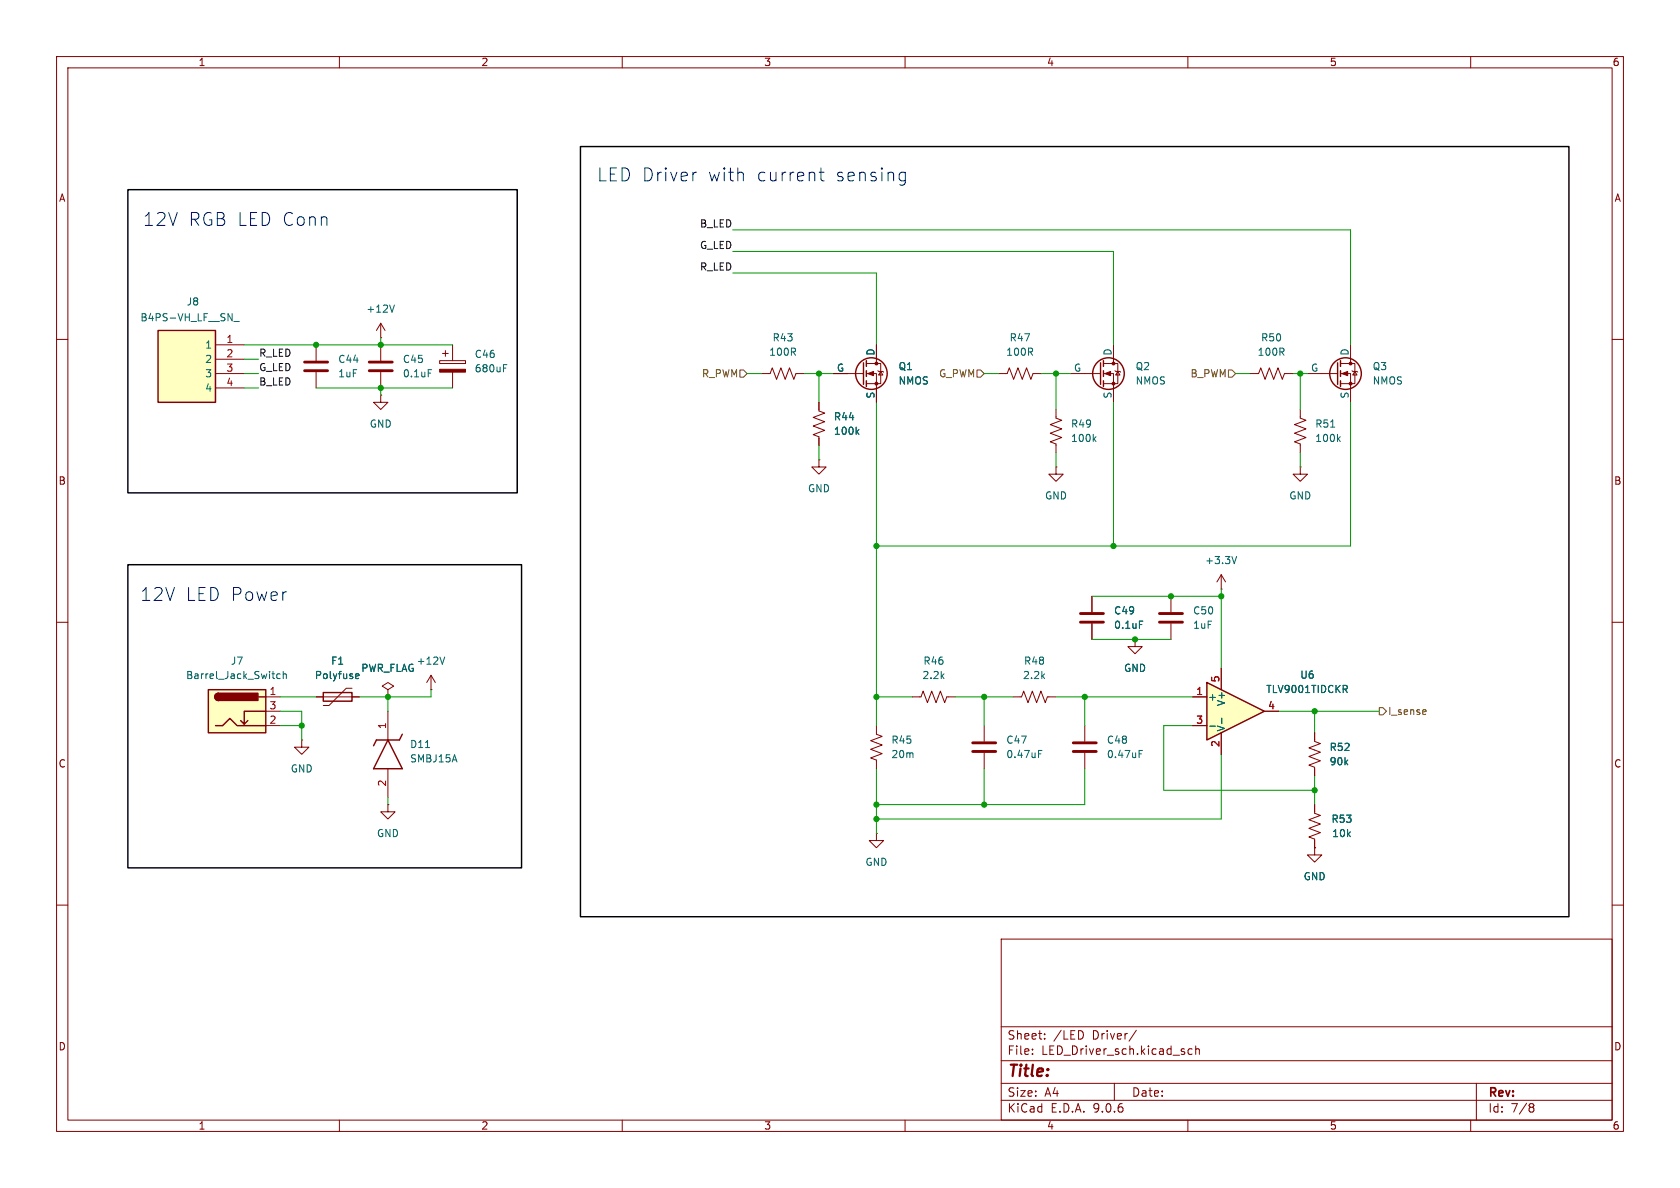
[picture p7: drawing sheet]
<svg xmlns="http://www.w3.org/2000/svg" width="297mm" height="210mm" viewBox="0 0 297 210" stroke-linecap="round" stroke-linejoin="round" font-family="sans-serif">
<g fill="none" stroke="#840000" stroke-width=".18">
<path d="M10 10h277v190h-277zM12 12h273v186h-273zM60 10v2M110 10v2M160 10v2M210 10v2M260 10v2M10 60h2M134.6 66h1.5l.4-1 .8 2.1 .7-2.1 .8 2.1 .8-2.1 .7 2.1 .4-1.1h1.5M285 60h2M10 110h2M285 110h2"/>
<path d="M10 160h2M177 166h108v32h-108zM285 160h2M60 198v2M110 198v2M160 198v2M177 194.5h108M177 191.5h108M177 187.5h108M177 181.5h108M182.5 186.3v.1M182.5 185.5v.1"/>
<path d="M184.7 183.6v.1M184.7 182.8v.1M191.5 182.6v.7M197 191.5v3M200.9 182.1l-1.3 2M210 198v2M210.7 185.5l-.4-.1-.3 .3v.4l.2 .2h.5M211.4 185.5l.2-.1 .4 .1v.9M211.4 184.9v1.5M260 198v2M261 191.5v6.5M270.6 195.1l.4 .1 .2 .2-.3 .3"/>
<path d="M270.6 195.7h.3M270.9 195.7l.2 .2 .1 .4-.2 .2-.4 .1"/>
</g>
<path d="M27.9 58.4h10.2v12.7h-10.2z" fill="#ffffc2"/>
<g fill="none" stroke="#840000" stroke-width=".25">
<path d="M27.9 58.4h10.2v12.7h-10.2zM152.7 64.1v3.8M153.2 63.8v1M153.2 65.5v1M153.2 67.3v1"/>
<circle cx="154.1" cy="66" r="2.79"/>
</g>
<g fill="none" stroke="#840000" stroke-width=".18">
<path d="M38.1 61h5.1M38.1 63.5h5.1M38.1 66h5.1M38.1 68.6h5.1M55.9 61v2.8M55.9 65.8v2.8M144.8 71.1v1.5l1 .4-2 .8 2 .7-2 .8 2 .8-2 .7 1 .4v1.5M147.3 66h5.4M153.2 64.3h2.5v3.5h-2.5M153.2 66h1.7v5.1M154.9 61v3.3M155.2 65.5l.1 .2h.8l.1 .1"/>
<path d="M155.7 65.7l.4 .6h-.8zM176.5 66h1.6l.3-1 .8 2.1 .8-2.1 .7 2.1 .8-2.1 .7 2.1 .4-1.1h1.5M186.7 72.4v1.5l1 .4-2 .8 2 .7-2 .8 2 .7-2 .8 1 .4v1.5M229.9 72.4v1.5l1 .4-2 .8 2 .7-2 .8 2 .7-2 .8 1 .4v1.5M144.8 81.3v1.3h1.2l-1.2 1.2-1.3-1.2h1.3M144.8 81.3h.1M186.7 82.6v1.2h1.3l-1.3 1.3-1.3-1.3h1.3M186.7 82.6h.1M154.9 128.3v1.5l1.1 .4-2.1 .7 2.1 .8-2.1 .8 2.1 .7-2.1 .8 1 .4v1.5M161.3 123.2h1.5l.4-1 .8 2 .7-2 .8 2 .7-2 .8 2 .4-1h1.5M174 128.3v2.8M174 133.1v2.8"/>
<path d="M179.1 123.2h1.5l.4-1 .7 2 .8-2 .8 2 .7-2 .8 2 .4-1h1.5M154.9 147.3v1.3h1.3l-1.3 1.3-1.2-1.3h1.2M154.9 147.3h.1M232.4 142.2v1.6l1 .3-2 .8 2 .8-2 .7 2 .8-2 .8 1 .3v1.6M232.4 149.9v1.2h1.3l-1.3 1.3-1.3-1.3h1.3M232.4 149.9h.1"/>
</g>
<path d="M41.3 56.8h1M151.5 76.3l.3 .5M151.8 75.9l-.4 .5M193.4 77.6l.4 .4M193.8 77.2l-.5 .5M235.2 75.5h.8M236.6 77.6l.3 .4M236.9 77.2l-.4 .5M183.6 133.3h.4M183.6 132.7h.6" fill="none" stroke="#006464" stroke-width=".18"/>
<g fill="#840000" stroke="#840000" stroke-width=".18">
<path d="M153.4 66l1-.3v.7z"/>
<circle cx="154.9" cy="64.3" r=".25"/>
<circle cx="154.9" cy="67.8" r=".25"/>
</g>
<path d="M53.8 64h4.1M53.8 65.5h4.1M172 131.3h4M172 132.8h4" fill="none" stroke="#840000" stroke-width=".51"/>
<path d="M213.4 120.7l10.1 5-10.1 5.1z" fill="#ffffc2"/>
<path d="M57.1 122.4h5.1v1.6h-5.1zM68.6 130.8l2.5 5.1h-5.1zM71.1 129.8l-.5 1h-4.1l-.5 1M213.4 120.7l10.1 5-10.1 5.1z" fill="none" stroke="#840000" stroke-width=".25"/>
<g fill="none" stroke="#840000" stroke-width=".18">
<path d="M67.3 69.9v1.2h1.3l-1.3 1.3-1.3-1.3h1.3M67.3 69.9h.1M229.9 82.6v1.2h1.2l-1.2 1.3-1.3-1.3h1.3M229.9 82.6h.1M76.2 119.4l-.8 1.3M76.2 119.4l.8 1.3M76.2 119.4v2.5M215.9 118.1v3.8M53.3 130.8v1.3h1.3l-1.3 1.3-1.2-1.3h1.2M53.3 130.8h.1M55.9 123.2h7.6M62.2 121.7h-1l-3 3h-1.1"/>
<path d="M68.6 121.9l1-.6-1-.6-1 .6 1 .6v1.3M68.6 123.2h.1M68.6 125.7v5.1M68.6 135.9v5.1M76.2 121.9h.1M210.8 123.2h2.6M210.8 128.3h2.6M215.9 129.5v3.9M223.5 125.7h2.6M232.4 129.5v1.6l1 .3-2 .8 2 .8-2 .7 2 .8-2 .8 1 .3v1.6M68.6 142.2v1.3h1.2l-1.2 1.3-1.3-1.3h1.3M68.6 142.2h.1"/>
</g>
<path d="M62.9 119.8l.1 .2 .4-.1M63.4 119.2l-.4-.1-.1 .2M63.5 119.4l-.6 .1M78.6 116.1l-.4 1.3M75.2 132.2h.7M213.9 128.4h1M216 127v.9M237.8 121.8l.4 .6M237.9 121.2l.3 .2-.1 .3-.2 .1" fill="none" stroke="#006464" stroke-width=".18"/>
<path d="M36.8 121.9h10.2v7.6h-10.2z" fill="#ffffc2"/>
<g fill="none" stroke="#840000" stroke-width=".25">
<path d="M194.6 64.1v3.8M195.1 63.8v1M195.1 65.5v1M195.1 67.3v1M236.5 64.1v3.8M237 63.8v1M237 65.5v1M237 67.3v1M36.8 121.9h10.2v7.6h-10.2zM38.1 128.3h1.3l1.2-1.3 1.3 1.3h5.1M38.6 122.6a.64 .64 0 0 0-.6 .6 .64 .64 0 0 0 .6 .6M43.8 127.4l-.6 .6"/>
<path d="M45.7 123.2h1.3M47 125.7h-3.8v2.3l-.7-.6"/>
<circle cx="196" cy="66" r="2.79"/>
<circle cx="237.9" cy="66" r="2.79"/>
</g>
<g fill="#840000" stroke="#840000" stroke-width=".25">
<path d="M38.2 122.7l.4-.1v1.2a.63 .63 0 0 1-.6-.4 .63 .63 0 0 1 .2-.7z"/>
<path d="M38.6 122.6h7v1.2h-7z"/>
</g>
<g fill="none" stroke="#840000" stroke-width=".18">
<path d="M67.3 59.7h.1M67.3 57.2l-.8 1.2M67.3 57.2l.8 1.2M67.3 57.2v2.5M67.3 61v2.8M67.3 65.8v2.8M77.7 63.8h4.6v.5h-4.6zM78.2 62.5h1M78.7 62v1M80 61v2.8M80 65.8v2.8M144.8 71.1v1.3"/>
<path d="M144.8 77.5v1.2M147.3 66h2.6M154.9 61v2.5M154.9 68.6v2.5M189.2 66h5.4M195.1 64.3h2.5v3.5h-2.5M195.1 66h1.7v5.1M196.8 61v3.3M197.1 65.5l.1 .2h.8l.1 .1M197.6 65.7l.4 .6h-.8zM221 66h1.5l.4-1 .7 2.1 .8-2.1 .8 2.1 .7-2.1 .8 2.1 .4-1.1h1.5M231.1 66h5.4"/>
<path d="M237 64.3h2.5v3.5h-2.5M237 66h1.8v5.1M238.8 61v3.3M239 65.5l.1 .2h.8l.1 .1M239.5 65.7l.4 .6h-.8zM193 105.4v2.8M193 110.2v2.8M200.7 113v1.3h1.2l-1.2 1.3-1.3-1.3h1.3M200.7 113h.1M207 105.4v2.8M207 110.2v2.8M215.9 104.1h.1"/>
<path d="M215.9 101.6l-.8 1.3M215.9 101.6l.8 1.3M215.9 101.6v2.5M215.9 118.1v3.8M47 123.2h2.5M47 125.7h2.5M47 128.3h2.5M55.9 123.2h1.2M62.2 123.2h1.3M68.6 123.2h.1M191.8 128.3v2.8M191.8 133.1v2.8"/>
<path d="M210.8 123.2h2.6M210.8 128.3h2.6M215.9 129.5v3.9M223.5 125.7h2.6M232.4 129.5v1.3M232.4 135.9v1.3M232.4 149.9h.1M232.4 142.2v1.3M232.4 148.6v1.3"/>
</g>
<g fill="none" stroke="#006464" stroke-width=".18">
<path d="M69.7 53.9l-.4 1.3M75.7 65.3h.6M89 65.1h.4M89 64.5h.6M151.5 76.3l.3 .5M151.8 75.9l-.4 .5M218.6 98.4l-.4 1.2M49.5 119.2l-.3-.1-.3 .3 .1 .5h.5M50.1 119.2l.2-.1 .3 .1v.8M50.1 118.7v1.3M62.9 119.8l.1 .2 .4-.1M63.4 119.2l-.4-.1-.1 .2"/>
<path d="M63.5 119.4l-.6 .1M201.4 109.8h.6M201.4 133.3h.4M201.4 132.7h.6M213.9 128.4h1M216 127v.9M237.8 121.8l.4 .6M237.9 121.2l.3 .2-.1 .3-.2 .1"/>
</g>
<g fill="#840000" stroke="#840000" stroke-width=".18">
<path d="M77.7 65.3h4.6v.5h-4.6z"/>
<path d="M195.3 66l1-.3v.7z"/>
<path d="M237.2 66l1.1-.3v.7z"/>
<circle cx="196.8" cy="64.3" r=".25"/>
<circle cx="196.8" cy="67.8" r=".25"/>
<circle cx="238.8" cy="64.3" r=".25"/>
<circle cx="238.8" cy="67.8" r=".25"/>
</g>
<path d="M65.3 64h4M65.3 65.5h4M191 108.5h4.1M191 110h4.1M205 108.5h4M205 110h4M189.7 132.8h4.1M189.7 131.3h4.1" fill="none" stroke="#840000" stroke-width=".51"/>
<path d="M130.8 65.4h.6l.7 .6-.7 .7h-.6zM172.7 65.4h.7l.6 .6-.6 .7h-.7zM217.2 65.4h.6l.6 .6-.6 .7h-.6zM243.8 125.1h.7l.6 .6-.6 .7h-.7zM251.9 125.5l.2 .3-.6 .1M252.1 126.2l-.2 .1" fill="none" stroke="#725600" stroke-width=".18"/>
<g fill="none" stroke="#009600" stroke-width=".18">
<path d="M67.3 59.7v1.3M129.5 40.6h109.3v20.4M129.5 48.3h25.4v12.7M129.5 44.5h67.3v16.5M43.2 66h2.5M43.2 61h36.8M43.2 68.6h2.5M43.2 63.5h2.5M55.9 68.6h24.1M67.3 68.6v1.3M132.1 66h2.5M142.2 66h5.1"/>
<path d="M144.8 66v5.1M144.8 78.7v2.6M154.9 71.1v57.2M174 66h2.5M184.1 66h5.1M186.7 66v6.4M196.8 71.1v25.4M218.4 66h2.6M228.6 66h2.5M229.9 66v6.4M238.8 71.1v25.4h-83.9M186.7 80v2.6"/>
<path d="M229.9 80v2.6M193 105.4h22.9M193 113h14M215.9 104.1v14M49.5 125.7h3.8v5.1M49.5 128.3h3.8M49.5 123.2h6.4M68.6 123.2v2.5M76.2 121.9v1.3h-12.7M154.9 123.2h6.4M154.9 135.9v11.4M168.9 123.2h10.2"/>
<path d="M174 123.2v5.1M174 135.9v6.3M186.7 123.2h24.1M191.8 135.9v6.3h-36.9M191.8 123.2v5.1M210.8 128.3h-5.1v11.4h26.7M215.9 133.4v11.4h-61M226.1 125.7h17.7M232.4 125.7v3.8M232.4 137.2v5M68.6 141v1.2"/>
</g>
<path d="M122.9 30.5h.2M144.8 30.5h.9M145.1 29.7v1.9l.1 .3 .5 .1M159.4 30.5l.6 .1M160 31.9l-.6 .1M160 30.5v1.8a.62 .62 0 0 1-.7 .4" fill="none" stroke="#0000c2" stroke-width=".18"/>
<path d="M22.6 33.5h68.8v53.6h-68.8zM102.6 25.9h174.8v136.2h-174.8zM22.6 99.8h69.6v53.6h-69.6z" fill="none" stroke="#000" stroke-width=".25"/>
<g fill="#009600" stroke="#009600" stroke-width=".18">
<circle cx="154.9" cy="142.2" r=".46"/>
<circle cx="154.9" cy="123.2" r=".46"/>
<circle cx="154.9" cy="96.5" r=".46"/>
<circle cx="68.6" cy="123.2" r=".46"/>
<circle cx="144.8" cy="66" r=".46"/>
<circle cx="154.9" cy="144.8" r=".46"/>
<circle cx="174" cy="142.2" r=".46"/>
<circle cx="174" cy="123.2" r=".46"/>
<circle cx="191.8" cy="123.2" r=".46"/>
<circle cx="186.7" cy="66" r=".46"/>
<circle cx="196.8" cy="96.5" r=".46"/>
<circle cx="215.9" cy="105.4" r=".46"/>
<circle cx="207" cy="105.4" r=".46"/>
<circle cx="200.7" cy="113" r=".46"/>
<circle cx="232.4" cy="125.7" r=".46"/>
<circle cx="232.4" cy="139.7" r=".46"/>
<circle cx="229.9" cy="66" r=".46"/>
<circle cx="67.3" cy="61" r=".46"/>
<circle cx="67.3" cy="68.6" r=".46"/>
<circle cx="53.3" cy="128.3" r=".46"/>
<circle cx="55.9" cy="61" r=".46"/>
</g>
<g font-size="3.2" fill="#0000c2">
<text x="105.4" y="32.3">LED Driver</text>
<text x="125" y="32.3">with</text>
<text x="133.6" y="32.3">current</text>
<text x="147.5" y="32.3">sensing</text>
<text x="25.1" y="40.1">12V</text>
<text x="33.2" y="40.1">RGB LED Conn</text>
<text x="24.6" y="106.4">12V</text>
<text x="32.7" y="106.4">LED Power</text>
</g>
<text font-size="2.8" fill="#840000" x="178" y="190.9">Title:</text>
<g font-size="2.1" fill="#840000">
<text x="178" y="184">Sheet:</text>
<text x="186.2" y="184">/LED</text>
<text x="193.2" y="184">Driver/</text>
<text x="178" y="186.7">File:</text>
<text x="184.1" y="186.7">LED_Driver_sch.kicad_sch</text>
<text x="178" y="196.9">KiCad</text>
<text x="178" y="194.1">Size:</text>
<text x="184.7" y="194.1">A4</text>
<text x="185.7" y="196.9">E.D.A.</text>
<text x="193.3" y="196.9">9.0.6</text>
<text x="200" y="194.1">Date:</text>
<text x="263" y="194.3">Rev:</text>
<text x="263" y="196.9">Id:</text>
<text x="267.1" y="196.9">7/8</text>
</g>
<g font-size="1.8" fill="#840000">
<text x="35" y="11.9">1</text>
<text x="85" y="11.9">2</text>
<text x="135" y="11.9">3</text>
<text x="185" y="11.9">4</text>
<text x="235" y="11.9">5</text>
<text x="285" y="11.9">6</text>
<text x="10.3" y="35.9">A</text>
<text x="285.3" y="35.9">A</text>
<text x="10.3" y="85.9">B</text>
<text x="285.3" y="85.9">B</text>
<text x="10.3" y="135.9">C</text>
<text x="285.3" y="135.9">C</text>
<text x="10.3" y="185.9">D</text>
<text x="285.3" y="185.9">D</text>
<text x="35" y="199.9">1</text>
<text x="85" y="199.9">2</text>
<text x="135" y="199.9">3</text>
<text x="185" y="199.9">4</text>
<text x="235" y="199.9">5</text>
<text x="285" y="199.9">6</text>
</g>
<g font-size="1.8" fill="#0f0f0f">
<text x="123.7" y="40.3">B_LED</text>
<text x="123.7" y="44.1">G_LED</text>
<text x="123.7" y="47.9">R_LED</text>
<text x="45.7" y="65.7">G_LED</text>
<text x="45.7" y="63.2">R_LED</text>
<text x="45.7" y="68.2">B_LED</text>
</g>
<g font-size="1.8" fill="#006464">
<text x="24.7" y="57">B4PS-VH_LF__SN_</text>
<text x="32.9" y="54.2">J8</text>
<text x="64.7" y="55.5">+12V</text>
<text x="36.2" y="61.8">1</text>
<text x="36.2" y="64.4">2</text>
<text x="59.7" y="64.4">C44</text>
<text x="71.1" y="64.4">C45</text>
<text x="83.8" y="63.5">C46</text>
<text x="135.9" y="63.1">100R</text>
<text x="136.5" y="60.6">R43</text>
<text x="147.9" y="65.8">G</text>
<text x="154.7" y="63" transform="rotate(-90 154.7 63)">D</text>
<text x="158.8" y="65.6">Q1</text>
<text x="177.8" y="63.1">100R</text>
<text x="178.4" y="60.6">R47</text>
<text x="189.8" y="65.8">G</text>
<text x="196.6" y="63" transform="rotate(-90 196.6 63)">D</text>
<text x="200.7" y="65.6">Q2</text>
<text x="222.2" y="63.1">100R</text>
<text x="222.8" y="60.6">R50</text>
<text x="231.7" y="65.8">G</text>
<text x="238.5" y="63" transform="rotate(-90 238.5 63)">D</text>
<text x="242.6" y="65.6">Q3</text>
<text x="36.2" y="66.9">3</text>
<text x="36.2" y="69.4">4</text>
<text x="59.7" y="66.9">1uF</text>
<text x="71.1" y="66.9">0.1uF</text>
<text x="83.8" y="66">680uF</text>
<text x="154.7" y="70.6" transform="rotate(-90 154.7 70.6)">S</text>
<text x="158.8" y="68.2">NMOS</text>
<text x="196.6" y="70.6" transform="rotate(-90 196.6 70.6)">S</text>
<text x="200.7" y="68.2">NMOS</text>
<text x="238.5" y="70.6" transform="rotate(-90 238.5 70.6)">S</text>
<text x="242.6" y="68.2">NMOS</text>
<text x="65.3" y="75.8">GND</text>
<text x="147.3" y="74.5">R44</text>
<text x="147.3" y="77.1">100k</text>
<text x="189.2" y="75.8">R49</text>
<text x="232.4" y="75.8">R51</text>
<text x="189.2" y="78.3">100k</text>
<text x="232.4" y="78.3">100k</text>
<text x="142.7" y="87.2">GND</text>
<text x="184.7" y="88.5">GND</text>
<text x="227.8" y="88.5">GND</text>
<text x="213" y="99.9">+3.3V</text>
<text x="196.9" y="108.8">C49</text>
<text x="196.9" y="111.4">0.1uF</text>
<text x="210.8" y="111.4">1uF</text>
<text x="210.8" y="108.8">C50</text>
<text x="40.7" y="117.7">J7</text>
<text x="58.4" y="117.7">F1</text>
<text x="63.8" y="119">PWR_FLAG</text>
<text x="73.6" y="117.7">+12V</text>
<text x="163.2" y="117.7">R46</text>
<text x="180.9" y="117.7">R48</text>
<text x="198.6" y="119">GND</text>
<text x="32.8" y="120.2">Barrel_Jack_Switch</text>
<text x="55.6" y="120.2">Polyfuse</text>
<text x="163" y="120.2">2.2k</text>
<text x="180.8" y="120.2">2.2k</text>
<text x="213.5" y="124.1">+</text>
<text x="216.8" y="124.9" transform="rotate(-90 216.8 124.9)">V+</text>
<text x="223.8" y="122.7">TLV9001TIDCKR</text>
<text x="229.8" y="120.2">U6</text>
<text x="157.5" y="131.7">R45</text>
<text x="177.8" y="131.7">C47</text>
<text x="195.6" y="131.7">C48</text>
<text x="216.8" y="129.4" transform="rotate(-90 216.8 129.4)">V-</text>
<text x="51.3" y="136.8">GND</text>
<text x="72.4" y="135">SMBJ15A</text>
<text x="72.4" y="132.4">D11</text>
<text x="157.5" y="134.2">20m</text>
<text x="177.8" y="134.2">0.47uF</text>
<text x="195.6" y="134.2">0.47uF</text>
<text x="235" y="135.5">90k</text>
<text x="235" y="132.9">R52</text>
<text x="66.5" y="148.2">GND</text>
<text x="235.3" y="145.6">R53</text>
<text x="235.4" y="148.2">10k</text>
<text x="152.9" y="153.3">GND</text>
<text x="230.4" y="155.8">GND</text>
</g>
<g font-size="1.8" fill="#a90000">
<text x="39.9" y="60.7">1</text>
<text x="39.9" y="63.2">2</text>
<text x="39.9" y="65.8">3</text>
<text x="39.9" y="68.3">4</text>
<text x="47.6" y="122.9">1</text>
<text x="47.6" y="125.5">3</text>
<text x="211.4" y="122.9">1</text>
<text x="215.6" y="120.7" transform="rotate(-90 215.6 120.7)">5</text>
<text x="224.1" y="125.5">4</text>
<text x="47.6" y="128">2</text>
<text x="68.3" y="129" transform="rotate(-90 68.3 129)">1</text>
<text x="211.4" y="128">3</text>
<text x="215.6" y="132.2" transform="rotate(-90 215.6 132.2)">2</text>
<text x="68.3" y="139.1" transform="rotate(-90 68.3 139.1)">2</text>
</g>
<g font-size="1.8" fill="#725600">
<text x="124" y="66.9">R_PWM</text>
<text x="165.9" y="66.9">G_PWM</text>
<text x="210.4" y="66.9">B_PWM</text>
<text x="245.3" y="126.6">I_sense</text>
</g>
</svg>
